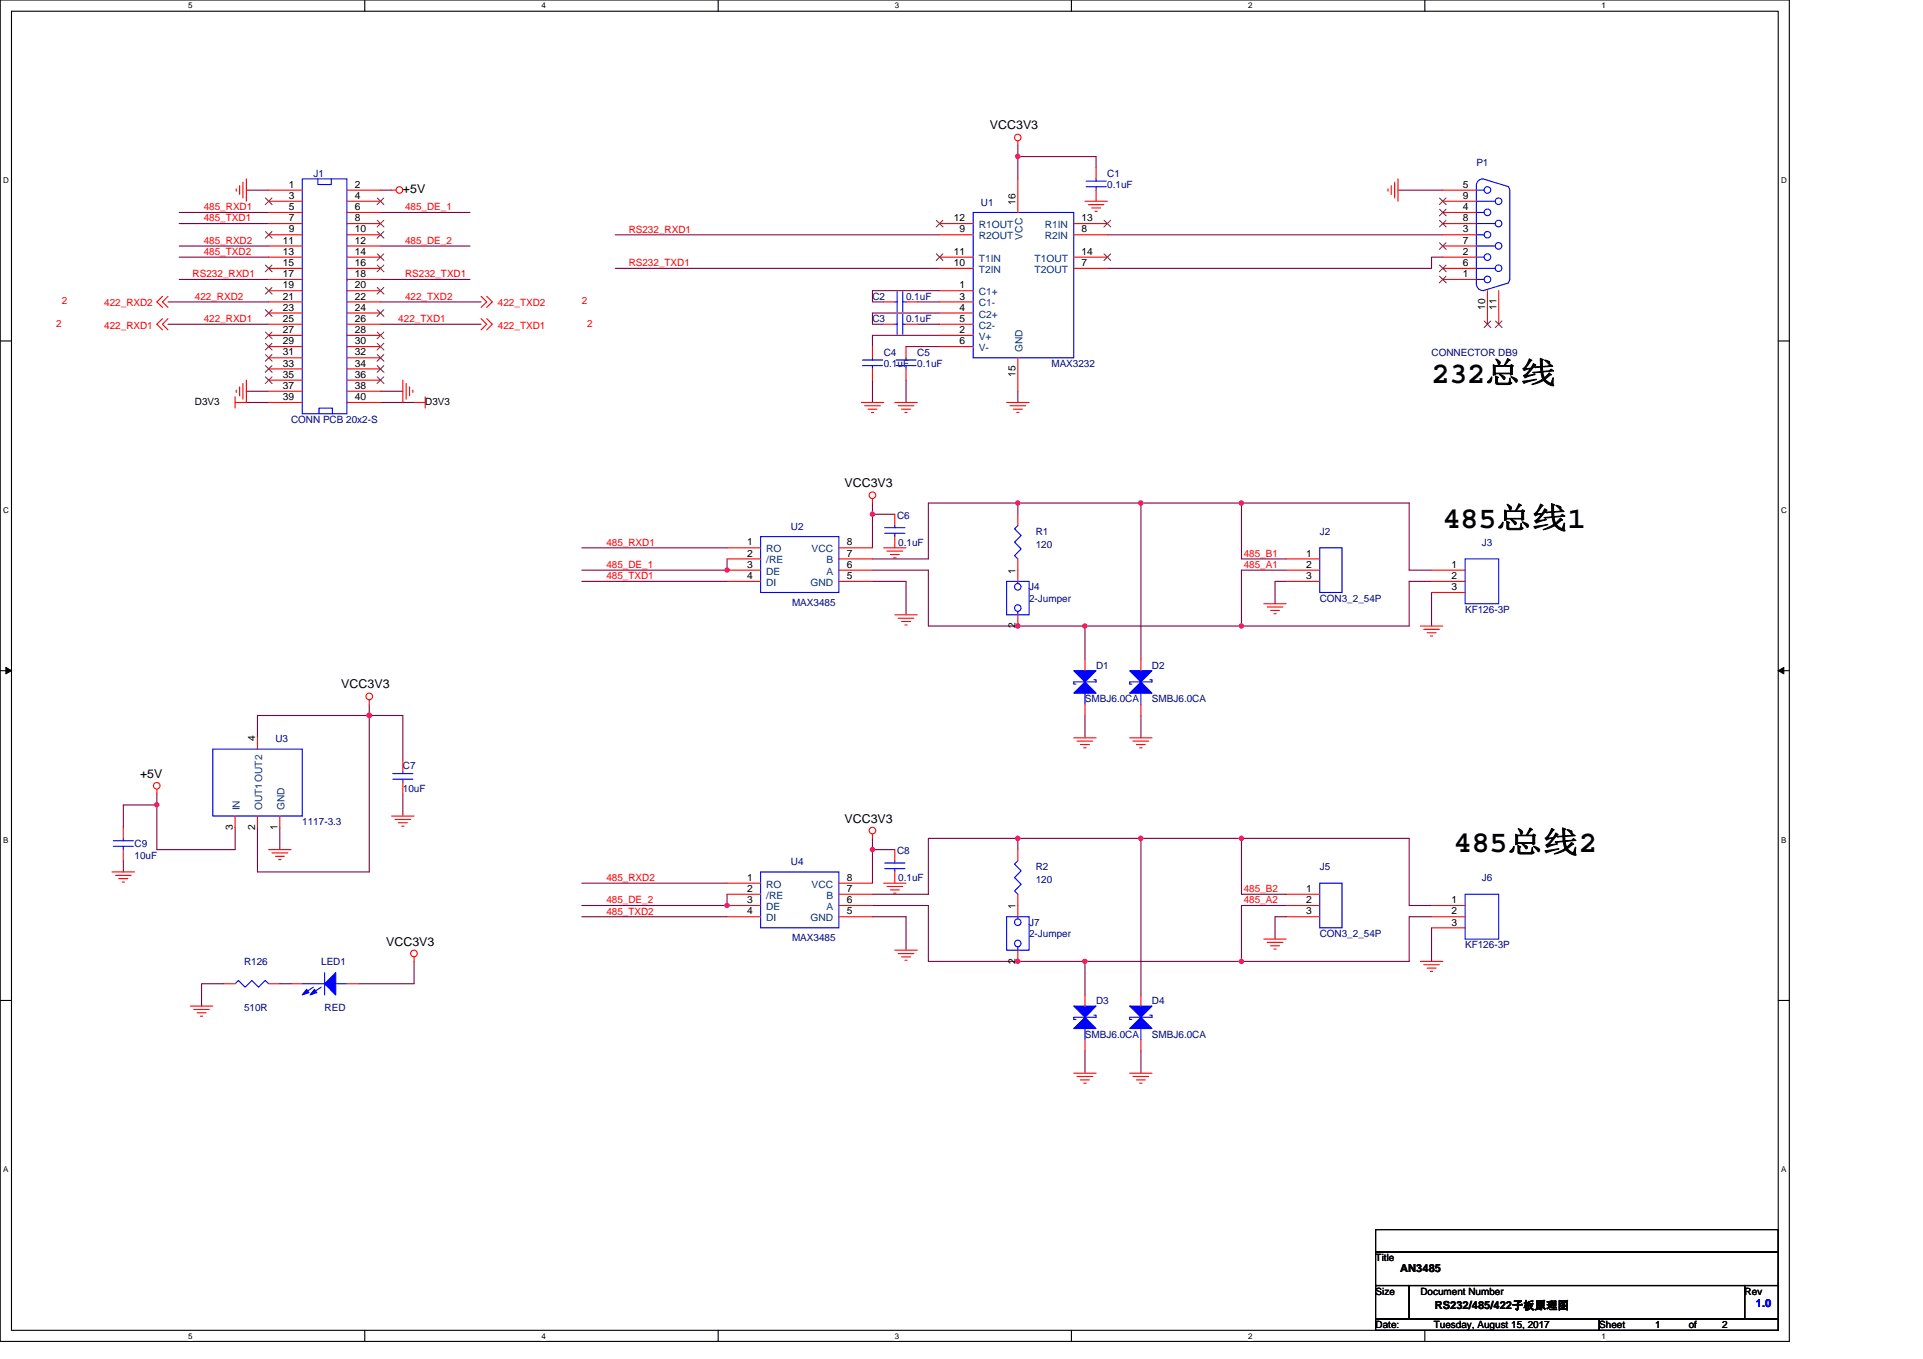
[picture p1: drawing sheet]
<svg xmlns="http://www.w3.org/2000/svg" width="297mm" height="210mm" viewBox="0 0 297 210" stroke-linecap="round" stroke-linejoin="round" font-family="sans-serif">
<path d="M0 0h276.4v207.3h-276.4zM1.8 1.7h272.9v203.8h-272.9z" fill="none" stroke="#000" stroke-width=".17"/>
<g fill="#fff">
<path d="M29.1 .2h.6v1.4h-.6z"/>
<path d="M29.1 205.7h.6v1.4h-.6z"/>
</g>
<path d="M56.3 0v1.7M56.3 205.5v1.8" fill="none" stroke="#000" stroke-width=".17"/>
<g fill="#fff">
<path d="M83.6 .2h.7v1.4h-.7z"/>
<path d="M83.6 205.7h.7v1.4h-.7z"/>
</g>
<path d="M110.9 0v1.7M110.9 205.5v1.8" fill="none" stroke="#000" stroke-width=".17"/>
<g fill="#fff">
<path d="M138.2 .2h.7v1.4h-.7z"/>
<path d="M138.2 205.7h.7v1.4h-.7z"/>
</g>
<path d="M165.5 0v1.7M165.5 205.5v1.8" fill="none" stroke="#000" stroke-width=".17"/>
<g fill="#fff">
<path d="M192.8 .2h.6v1.4h-.6z"/>
<path d="M192.8 205.7h.6v1.4h-.6z"/>
</g>
<path d="M220.1 0v1.7M220.1 205.5v1.8" fill="none" stroke="#000" stroke-width=".17"/>
<g fill="#fff">
<path d="M247.4 .2h.6v1.4h-.6z"/>
<path d="M247.4 205.7h.6v1.4h-.6z"/>
<path d="M.5 27.2h.8v1.4h-.8z"/>
<path d="M275.1 27.2h.9v1.4h-.9z"/>
<path d="M.5 78.1h.8v1.4h-.8z"/>
<path d="M275.1 78.1h.9v1.4h-.9z"/>
</g>
<path d="M0 52.7h1.8M274.7 52.7h1.7" fill="none" stroke="#000" stroke-width=".17"/>
<g fill="#fff">
<path d="M.5 129.1h.8v1.4h-.8z"/>
<path d="M275.1 129.1h.8v1.4h-.8z"/>
</g>
<path d="M0 103.6h1.8M274.7 103.6h1.7" fill="none" stroke="#000" stroke-width=".17"/>
<path d="M.9 103.1l.9 .5-.9 .5zM274.7 103.6l.8-.5v1z" fill="#000" stroke="#000" stroke-width=".15"/>
<g fill="#fff">
<path d="M.5 180h.8v1.4h-.8z"/>
<path d="M275.1 180h.8v1.4h-.8z"/>
</g>
<path d="M0 154.6h1.8M274.7 154.6h1.7M212.5 190h62.2v3.5h-62.2zM212.5 193.5h62.2v5.1h-62.2zM212.5 198.6h5.2v5.2h-5.2zM217.7 198.6h51.8v5.2h-51.8zM269.5 198.6h5.2v5.2h-5.2zM212.5 203.8h34.5v1.7h-34.5zM247 203.8h27.7v1.7h-27.7z" fill="none" stroke="#000" stroke-width=".17"/>
<g fill="none" stroke="#800040" stroke-width=".17">
<path d="M27.7 32.8h13.8M27.7 34.5h13.8M27.7 38h13.8M27.7 39.7h13.8M38.1 29.4h3.4M58.8 29.4h1.7M58.8 32.8h13.8M58.8 38h13.8M95 36.3h50.1M157.2 24.2h12.1v1.7M157.2 22.5v5.1M171 36.3h51.9"/>
<path d="M215.9 29.4h7M222.9 39.7h-1.8v1.8h-50.1M25.9 46.7h15.6M25.9 50.1h15.6M27.7 43.2h13.8M58.8 50.1h15.5M58.8 43.2h13.8M58.8 46.7h15.5M95 41.5h50.1M134.8 58.7v3.5M140 58.7v3.5M140 53.6h5.1"/>
<path d="M141.7 46.7h3.4M141.7 50.1h3.4M145.1 51.8h-10.3v1.8M145.1 44.9h-10.3v1.8h1.7M145.1 48.4h-10.3v1.7h1.7M38.1 62.2h3.4M38.1 60.5h3.4M58.8 62.2h5.2M58.8 60.5h3.4M134.8 77.7v1.8h3.4M134.8 79.5v5.1M157.2 60.5v1.7"/>
<path d="M157.2 79.5v-1.8h-13.8v8.7h-8.6M157.2 77.7h19M176.2 77.7v24.2M176.2 77.7h15.6M191.8 77.7v8.7h6.9M191.8 77.7h25.9v10.4h3.4M89.9 89.8h22.4M89.9 84.6h22.4M112.3 86.4v1.7h-22.4M134.8 88.1h8.6v8.6h24.2M134.8 89.8h5.2v5.2M167.6 96.7h24.2"/>
<path d="M167.6 96.7v5.2M198.7 88.1h-6.9v8.6M198.7 89.8h-1.7v3.5M221.1 91.5v5.2M221.1 89.8h-3.4v6.9h-25.9M57 110.6h5.2v6.9M57 110.6v24.1h-17.2v-6.9M57 110.6h-17.2v3.4M57 108.8v1.8M167.6 110.6v3.4M176.2 110.6v3.4M19 133v1.7"/>
<path d="M24.2 124.4v6.9h12.1v-3.5M24.2 122.6v1.8M24.2 124.4h-5.2v3.4M43.2 127.8v3.5M62.2 122.6v3.5M89.9 136.5h22.4M112.3 138.2v1.7h-22.4M134.8 129.5v1.8h3.4M134.8 131.3v5.2M134.8 139.9h8.6v8.6h24.2M157.2 131.3v-1.8h-13.8v8.7h-8.6M157.2 129.5h19"/>
<path d="M176.2 129.5v24.2M176.2 129.5h15.6M191.8 129.5v8.7h6.9M191.8 129.5h25.9v10.4h3.4M198.7 139.9h-6.9v8.6M34.6 152h-3.5v3.4M43.2 152h1.8M64 148.5v3.5h-8.7M89.9 141.6h22.4M134.8 141.6h5.2v5.2M167.6 148.5h24.2M167.6 148.5v5.2"/>
<path d="M198.7 141.6h-1.7v3.5M221.1 143.4v5.1M221.1 141.6h-3.4v6.9h-25.9M167.6 162.4v3.4M176.2 162.4v3.4"/>
</g>
<g fill="#f0f" stroke="#f0f" stroke-width=".17">
<circle cx="157.2" cy="24.2" r=".34"/>
<circle cx="57" cy="110.5" r=".34"/>
<circle cx="24.2" cy="124.4" r=".34"/>
<circle cx="112.3" cy="88.1" r=".33"/>
<circle cx="134.8" cy="79.4" r=".33"/>
<circle cx="191.7" cy="77.7" r=".34"/>
<circle cx="176.2" cy="77.7" r=".34"/>
<circle cx="157.2" cy="96.7" r=".33"/>
<circle cx="157.2" cy="77.7" r=".34"/>
<circle cx="191.8" cy="96.7" r=".33"/>
<circle cx="167.6" cy="96.7" r=".33"/>
<circle cx="112.3" cy="139.9" r=".33"/>
<circle cx="134.8" cy="131.3" r=".33"/>
<circle cx="191.7" cy="129.5" r=".34"/>
<circle cx="176.2" cy="129.5" r=".34"/>
<circle cx="157.2" cy="148.5" r=".33"/>
<circle cx="157.2" cy="129.5" r=".34"/>
<circle cx="191.8" cy="148.5" r=".33"/>
<circle cx="167.6" cy="148.5" r=".33"/>
</g>
<g fill="none" stroke="#f00" stroke-width=".17">
<path d="M36.5 29.2v.3M37 28.7v1.4M37.5 28.2v2.4M38.1 27.6v3.5M41.5 29.4h5.2M41.5 31.1h5.2M41.5 32.8h5.2M41.5 34.5h5.2M41.5 36.3h5.2M41.5 38h5.2M41.5 39.7h5.2M53.6 29.4h5.2"/>
<path d="M53.6 31.1h5.2M53.6 32.8h5.2M53.6 34.5h5.2M53.6 36.3h5.2M53.6 38h5.2M53.6 39.7h5.2M60.5 29.4h.7M145.1 39.7h5.2M145.1 34.5h5.2M145.1 36.3h5.2M157.2 21.8v.7M157.2 27.6v5.2"/>
<path d="M165.9 34.5h5.1M165.9 36.3h5.1M165.9 39.7h5.1M167.6 31.1h3.4M168.1 31.6h2.4M168.6 32.1h1.4M169.1 32.7h.4M169.3 25.9v1.7M169.3 29.4v1.7M214.4 29.2v.3M214.9 28.7v1.4M215.4 28.2v2.4"/>
<path d="M215.9 27.6v3.5M222.9 29.4h5.1M222.9 31.1h5.1M222.9 32.8h5.1M222.9 34.5h5.1M222.9 36.3h5.1M222.9 38h5.1M222.9 39.7h5.1M25.1 45.8l-.9 .9 .9 .8M25.1 49.2l-.9 .9 .9 .9M25.9 45.8l-.8 .9 .8 .8M25.9 49.2l-.8 .9 .8 .9"/>
<path d="M37 59.8v1.4M37.5 59.2v2.5M38.1 58.7v3.5h-1.8M41.5 41.5h5.2M41.5 43.2h5.2M41.5 44.9h5.2M41.5 46.7h5.2M41.5 48.4h5.2M41.5 50.1h5.2M41.5 51.8h5.2M41.5 53.6h5.2M41.5 55.3h5.2"/>
<path d="M41.5 57h5.2M41.5 58.7h5.2M53.6 41.5h5.2M53.6 43.2h5.2M53.6 44.9h5.2M53.6 46.7h5.2M53.6 48.4h5.2M53.6 50.1h5.2M53.6 51.8h5.2M53.6 53.6h5.2M53.6 55.3h5.2M53.6 57h5.2"/>
<path d="M53.6 58.7h5.2M62.2 58.7v3.5M62.7 59.2v2.5M63.3 59.8v1.4M74.3 45.8l.9 .9-.9 .8M74.3 49.2l.9 .9-.9 .9M75.2 45.8l.8 .9-.8 .8M75.2 49.2l.8 .9-.8 .9M134.8 53.6v1.7M134.8 57v1.7M136.5 46.7h1.7M136.5 50.1h1.7"/>
<path d="M140 46.7h1.7M140 53.6v1.7M140 57v1.7M140 50.1h1.7M145.1 41.5h5.2M145.1 44.9h5.2M145.1 46.7h5.2M145.1 48.4h5.2M145.1 50.1h5.2M145.1 51.8h5.2M145.1 53.6h5.2M157.2 55.3v5.2"/>
<path d="M165.9 41.5h5.1M222.9 41.5h5.1M222.9 43.2h5.1M229.8 44.9v5.2M231.5 44.9v5.2M36.3 61.3v1.8M36.5 60.3v.3M41.5 60.5h5.2M41.5 62.2h5.2M53.6 60.5h5.2M53.6 62.2h5.2M63.8 60.3v.3"/>
<path d="M64 62.2h1.7M65.7 61.3v1.8M133.1 62.2h3.4M133.6 62.7h2.4M134.1 63.2h1.4M134.6 63.7h.3M134.8 77v.7M138.2 79.5v1.7M138.2 62.2h3.5M138.7 62.7h2.5M139.3 63.2h1.3M139.8 63.7h.3"/>
<path d="M155.5 62.2h3.5M156 62.7h2.4M156.5 63.2h1.4M157.1 63.7h.3M157.2 79.5v1.7M112.3 84.6h5.2M112.3 86.4h5.2M112.3 88.1h5.2M112.3 89.8h5.2M129.6 89.8h5.2M129.6 88.1h5.2M129.6 86.4h5.2"/>
<path d="M129.6 84.6h5.2M136.5 84.6h3.5M137 85.2h2.4M137.5 85.7h1.4M138 86.2h.4M138.2 95h3.5M138.2 82.9v1.7M138.7 95.5h2.5M139.3 96h1.3M139.8 96.6h.3M157.2 86.4v3.4M157.2 95v1.7"/>
<path d="M195.2 93.3h3.5M195.7 93.8h2.5M196.3 94.3h1.3M196.8 94.8h.3M198.7 86.4h5.2M198.7 88.1h5.2M198.7 89.8h5.2M219.4 96.7h3.5M219.9 97.2h2.4M220.4 97.8h1.4M221 98.3h.3M221.1 88.1h5.2"/>
<path d="M221.1 89.8h5.2M221.1 91.5h5.2M39.8 114v1.7M57 108.1v.7M62.2 117.5v1.7M165.9 114h3.4M166.4 114.5h2.4M166.9 115h1.4M167.4 115.5h.4M167.6 101.9v1.7M167.6 108.8v1.8M174.5 114h3.4"/>
<path d="M175 114.5h2.4M175.5 115h1.4M176 115.5h.4M176.2 101.9v1.7M176.2 108.8v1.8M17.3 134.7h3.5M17.8 135.3h2.5M18.3 135.8h1.4M18.9 136.3h.3M19 127.8v1.7M19 131.3v1.7M24.2 121.9v.7"/>
<path d="M36.3 126.1v1.7M39.8 126.1v1.7M41.5 131.3h3.5M42 131.8h2.4M42.5 132.3h1.4M43 132.8h.4M43.2 126.1v1.7M60.5 126.1h3.5M61 126.6h2.4M61.5 127.1h1.4M62.1 127.7h.3M62.2 120.9v1.7"/>
<path d="M112.3 136.5h5.2M112.3 138.2h5.2M112.3 139.9h5.2M129.6 139.9h5.2M129.6 138.2h5.2M129.6 136.5h5.2M134.8 128.9v.6M136.5 136.5h3.5M137 137h2.4M137.5 137.5h1.4M138 138h.4M138.2 131.3v1.7"/>
<path d="M138.2 134.7v1.8M157.2 131.3v1.7M157.2 138.2v3.4M198.7 138.2h5.2M198.7 139.9h5.2M221.1 139.9h5.2M29.4 155.4h3.5M29.9 156h2.4M30.5 156.5h1.3M31 157h.3M34.6 152h1.7M41.5 152h1.7"/>
<path d="M45 152h1.7M53.6 152h1.7M64 147.8v.7M112.3 141.6h5.2M129.6 141.6h5.2M138.2 146.8h3.5M138.7 147.3h2.5M139.3 147.8h1.3M139.8 148.4h.3M157.2 146.8v1.7M167.6 153.7v1.7M176.2 153.7v1.7"/>
<path d="M195.2 145.1h3.5M195.7 145.6h2.5M196.3 146.1h1.3M196.8 146.6h.3M198.7 141.6h5.2M219.4 148.5h3.5M219.9 149.1h2.4M220.4 149.6h1.4M221 150.1h.3M221.1 141.6h5.2M221.1 143.4h5.2M165.9 165.8h3.4"/>
<path d="M166.4 166.3h2.4M166.9 166.9h1.4M167.4 167.4h.4M167.6 160.6v1.8M174.5 165.8h3.4M175 166.3h2.4M175.5 166.9h1.4M176 167.4h.4M176.2 160.6v1.8"/>
<circle cx="61.7" cy="29.4" r=".51"/>
<circle cx="157.2" cy="21.2" r=".51"/>
<circle cx="134.8" cy="76.5" r=".51"/>
<circle cx="57" cy="107.6" r=".51"/>
<circle cx="24.2" cy="121.4" r=".51"/>
<circle cx="134.8" cy="128.3" r=".51"/>
<circle cx="63.9" cy="147.3" r=".51"/>
</g>
<g fill="none" stroke="#00f" stroke-width=".17">
<path d="M46.7 27.6h6.9v36.3h-6.9zM49.1 27.6v.9h2.1v-.9M150.3 32.8h15.6v22.5h-15.6zM167.8 28.9h3.1M167.8 28h3.1M169.3 27.6v.4M169.3 28.9v.5M228 28.7a1 1 0 0 1 1.1-1.1l3.9 1.3M228 29.4h1.3M228 32.8h1.3M228 36.3h1.3M228 39.7h1.3"/>
<path d="M228 28.7v15.2a1.06 1.06 0 0 0 1.1 1l3.9-1.2M228 31.1h3M228 34.5h3M228 38h3M233 28.9l.2 .5M233.2 29.4v13.8l-.2 .4M133.2 56.5h3.1M133.2 55.6h3.1M134.8 55.3v.3M134.8 56.5v.5M138.2 46.7h.4M138.2 50.1h.4"/>
<path d="M138.4 56.5h3.1M138.4 55.6h3.1M138.6 45.1v3.1M138.6 48.5v3.1M139.4 45.1v3.1M139.4 48.5v3.1M139.4 46.7h.6M139.4 50.1h.6M140 55.3v.3M140 56.5v.5M228 43.2h1.3M228 41.5h3"/>
<path d="M49.3 63.9v-.8h2v.8M117.5 82.9h12.1v8.6h-12.1zM136.7 82.4h3.1M136.7 81.5h3.1M138.2 81.2v.3M138.2 82.4v.5M155.5 89.8h3.5v5.2h-3.5zM157.2 81.2l-.5 .5 1 1-1 1.1 1 1-1 1.1 .5 .5M157.2 89.8v.4M157.2 94.5v.5M157.5 91.1a.51 .51 0 0 0 0-.8 .51 .51 0 0 0-.8 .3 .51 .51 0 0 0 .6 .6l.1-.1M157.5 94.4a.51 .51 0 0 0 0-.9 .51 .51 0 0 0-.8 .4 .51 .51 0 0 0 .6 .6l.1-.1"/>
<path d="M203.9 84.6h3.4v6.9h-3.4zM226.3 86.4h5.2v6.9h-5.2zM32.9 115.7h13.8v10.4h-13.8zM60.7 119.5h3.1M62.2 119.2v.3M167.6 103.6v1.8M167.6 107.1v1.7M169 105h.3v.4h-3.4v.3h.3M176.2 103.6v1.8M176.2 107.1v1.7M177.6 105h.3v.4h-3.4v.3h.3M17.5 130.8h3.1"/>
<path d="M17.5 129.9h3.1M19 129.5v.4M19 130.8v.5M60.7 120.4h3.1M62.2 120.4v.5M117.5 134.7h12.1v8.7h-12.1zM136.7 134.2h3.1M136.7 133.4h3.1M138.2 133v.4M138.2 134.2v.5M157.2 133l-.5 .5 1 1.1-1 1 1 1-1 1.1 .5 .5M203.9 136.5h3.4v6.9h-3.4z"/>
<path d="M226.3 138.2h5.2v6.9h-5.2zM36.3 152l.5-.5 1.1 1 1-1 1 1 1.1-1 .5 .5M46.7 152h3.4M48.4 152.5l-1.5 1.1M49.6 152.5l-1.5 1.1M50.1 150.3v3.4M51.9 152h1.7M155.5 141.6h3.5v5.2h-3.5zM157.2 141.6v.4M157.2 146.3v.5M157.5 142.9a.51 .51 0 0 0 0-.8 .51 .51 0 0 0-.8 .3 .51 .51 0 0 0 .6 .6l.1-.1M157.5 146.2a.51 .51 0 0 0 0-.8 .51 .51 0 0 0-.8 .3 .51 .51 0 0 0 .6 .6l.1-.1"/>
<path d="M167.6 155.4v1.8M167.6 158.9v1.7M169 156.8h.3v.4h-3.4v.3h.3M176.2 155.4v1.8M176.2 158.9v1.7M177.6 156.8h.3v.4h-3.4v.3h.3"/>
<circle cx="229.8" cy="39.7" r=".51"/>
<circle cx="229.8" cy="29.4" r=".51"/>
<circle cx="229.8" cy="32.8" r=".51"/>
<circle cx="229.8" cy="36.3" r=".51"/>
<circle cx="231.5" cy="34.5" r=".51"/>
<circle cx="231.5" cy="38" r=".51"/>
<circle cx="231.5" cy="31.1" r=".51"/>
<circle cx="229.8" cy="43.2" r=".51"/>
<circle cx="231.5" cy="41.4" r=".51"/>
</g>
<g fill="#00f" stroke="#00f" stroke-width=".17">
<path d="M176.2 157.2l1.7 1.7h-3.4z" fill-rule="evenodd"/>
<path d="M174.5 155.4h3.4l-1.7 1.8z" fill-rule="evenodd"/>
<path d="M176.2 105.4l1.7 1.7h-3.4z" fill-rule="evenodd"/>
<path d="M174.5 103.6h3.4l-1.7 1.8z" fill-rule="evenodd"/>
<path d="M50.1 152l1.8-1.7v3.4z" fill-rule="evenodd"/>
<path d="M48.6 152.9l.3 .5-1 .3z" fill-rule="evenodd"/>
<path d="M47.4 152.9l.3 .5-1 .3z" fill-rule="evenodd"/>
<path d="M167.6 157.2l1.7 1.7h-3.4z" fill-rule="evenodd"/>
<path d="M165.9 155.4h3.4l-1.7 1.8z" fill-rule="evenodd"/>
<path d="M167.6 105.4l1.7 1.7h-3.4z" fill-rule="evenodd"/>
<path d="M165.9 103.6h3.4l-1.7 1.8z" fill-rule="evenodd"/>
</g>
<g fill="none" stroke="#804000" stroke-width=".15">
<path d="M41 30.6l1 1M41 35.8l1 1M42 30.6l-1 1M42 35.8l-1 1M58.3 30.6l1 1M58.3 34l1 1.1M58.3 35.8l1 1M58.3 39.2l1 1.1M59.3 30.6l-1.1 1M59.3 34l-1.1 1.1M59.3 35.8l-1.1 1M59.3 39.2l-1.1 1.1"/>
<path d="M144.6 39.2l1.1 1.1M144.6 34l1.1 1.1M145.6 39.2l-1 1.1M145.6 34l-1 1.1M170.5 34l1.1 1.1M170.5 39.2l1.1 1.1M171.6 34l-1.1 1.1M171.6 39.2l-1.1 1.1M222.4 30.6l1 1M222.4 32.3l1 1.1M222.4 34l1 1.1M222.4 37.5l1 1"/>
<path d="M223.4 30.6l-1.1 1M223.4 32.3l-1.1 1.1M223.4 34l-1.1 1.1M223.4 37.5l-1.1 1M41 41l1 1M41 44.4l1 1M41 47.9l1 1M41 51.3l1 1M41 53l1 1.1M41 54.8l1 1M41 56.5l1 1M41 58.2l1 1.1"/>
<path d="M42 41l-1 1M42 44.4l-1 1M42 47.9l-1 1M42 51.3l-1 1M42 53l-1 1.1M42 54.8l-1 1M42 56.5l-1 1M42 58.2l-1 1.1M58.3 41l1 1M58.3 44.4l1 1M58.3 47.9l1 1M58.3 51.3l1 1"/>
<path d="M58.3 53l1 1.1M58.3 54.8l1 1M58.3 56.5l1 1M58.3 58.2l1 1.1M59.3 41l-1.1 1M59.3 44.4l-1.1 1M59.3 47.9l-1.1 1M59.3 51.3l-1.1 1M59.3 53l-1.1 1.1M59.3 54.8l-1.1 1M59.3 56.5l-1.1 1M59.3 58.2l-1.1 1.1"/>
<path d="M222.4 41l1 1M222.4 42.7l1 1M223.4 41l-1.1 1M223.4 42.7l-1.1 1M229.3 49.6l1 1M230.3 49.6l-1.1 1M231 49.6l1 1M232 49.6l-1 1"/>
</g>
<g font-size="4.7">
<text x="221.1" y="59.2">232总线</text>
<text x="222.9" y="81.6">485总线1</text>
<text x="224.6" y="131.7">485总线2</text>
</g>
<g font-size="1.9">
<text x="152.9" y="20">VCC3V3</text>
<text x="62.2" y="29.8">+5V</text>
<text x="130.4" y="75.3">VCC3V3</text>
<text x="52.7" y="106.4">VCC3V3</text>
<text x="21.6" y="120.2">+5V</text>
<text x="130.4" y="127.1">VCC3V3</text>
<text x="59.6" y="146.1">VCC3V3</text>
</g>
<g font-size="1.7">
<text x="216.3" y="196.6">AN3485</text>
<text x="221.7" y="202.3">RS232/485/422子板原理图</text>
</g>
<text font-size="1.7" fill="#00f" x="271.2" y="202">1.0</text>
<g font-size="1.5">
<text x="44.6" y="29">1</text>
<text x="54.8" y="29">2</text>
<text x="226" y="29">5</text>
<text x="44.6" y="30.7">3</text>
<text x="44.6" y="32.5">5</text>
<text x="44.6" y="34.2">7</text>
<text x="44.6" y="35.9">9</text>
<text x="54.8" y="30.7">4</text>
<text x="54.8" y="32.5">6</text>
<text x="54.8" y="34.2">8</text>
<text x="54.8" y="35.9">10</text>
<text x="147.3" y="34.2">12</text>
<text x="148.2" y="35.9">9</text>
<text x="156.9" y="31.6" transform="rotate(-90 156.9 31.6)">16</text>
<text x="167.1" y="34.2">13</text>
<text x="167.1" y="35.9">8</text>
<text x="226" y="30.7">9</text>
<text x="226" y="32.5">4</text>
<text x="226" y="34.2">8</text>
<text x="226" y="35.9">3</text>
<text x="43.7" y="37.7">11</text>
<text x="43.7" y="39.4">13</text>
<text x="43.7" y="41.1">15</text>
<text x="54.8" y="37.7">12</text>
<text x="54.8" y="39.4">14</text>
<text x="54.8" y="41.1">16</text>
<text x="147.3" y="39.4">11</text>
<text x="147.3" y="41.1">10</text>
<text x="167.1" y="39.4">14</text>
<text x="167.1" y="41.1">7</text>
<text x="226" y="37.7">7</text>
<text x="226" y="39.4">2</text>
<text x="226" y="41.1">6</text>
<text x="43.7" y="42.8">17</text>
<text x="43.7" y="44.6">19</text>
<text x="43.7" y="46.3">21</text>
<text x="54.8" y="42.8">18</text>
<text x="54.8" y="44.6">20</text>
<text x="54.8" y="46.3">22</text>
<text x="148.2" y="44.6">1</text>
<text x="148.2" y="46.3">3</text>
<text x="226" y="42.8">1</text>
<text x="229.4" y="47.9" transform="rotate(-90 229.4 47.9)">10</text>
<text x="231.1" y="47.9" transform="rotate(-90 231.1 47.9)">11</text>
<text x="43.7" y="48">23</text>
<text x="43.7" y="49.7">25</text>
<text x="43.7" y="51.5">27</text>
<text x="43.7" y="53.2">29</text>
<text x="54.8" y="48">24</text>
<text x="54.8" y="49.7">26</text>
<text x="54.8" y="51.5">28</text>
<text x="54.8" y="53.2">30</text>
<text x="148.2" y="48">4</text>
<text x="148.2" y="49.7">5</text>
<text x="148.2" y="51.5">2</text>
<text x="148.2" y="53.2">6</text>
<text x="43.7" y="54.9">31</text>
<text x="43.7" y="56.6">33</text>
<text x="43.7" y="58.4">35</text>
<text x="54.8" y="54.9">32</text>
<text x="54.8" y="56.6">34</text>
<text x="54.8" y="58.4">36</text>
<text x="156.9" y="58.3" transform="rotate(-90 156.9 58.3)">15</text>
<text x="30.1" y="62.5">D3V3</text>
<text x="43.7" y="60.1">37</text>
<text x="43.7" y="61.8">39</text>
<text x="54.8" y="60.1">38</text>
<text x="54.8" y="61.8">40</text>
<text x="65.7" y="62.5">D3V3</text>
<text x="115.4" y="84.3">1</text>
<text x="115.4" y="86">2</text>
<text x="115.4" y="87.7">3</text>
<text x="115.4" y="89.5">4</text>
<text x="130.8" y="87.7">6</text>
<text x="130.8" y="86">7</text>
<text x="130.8" y="89.5">5</text>
<text x="130.8" y="84.3">8</text>
<text x="156.9" y="88.6" transform="rotate(-90 156.9 88.6)">1</text>
<text x="201.8" y="86">1</text>
<text x="201.8" y="87.7">2</text>
<text x="201.8" y="89.5">3</text>
<text x="224.2" y="87.7">1</text>
<text x="224.2" y="89.5">2</text>
<text x="224.2" y="91.2">3</text>
<text x="156.9" y="97.1" transform="rotate(-90 156.9 97.1)">2</text>
<text x="39.4" y="114.5" transform="rotate(-90 39.4 114.5)">4</text>
<text x="36" y="128.2" transform="rotate(-90 36 128.2)">3</text>
<text x="39.4" y="128.2" transform="rotate(-90 39.4 128.2)">2</text>
<text x="42.9" y="128.2" transform="rotate(-90 42.9 128.2)">1</text>
<text x="115.4" y="136.1">1</text>
<text x="115.4" y="137.8">2</text>
<text x="130.8" y="137.8">7</text>
<text x="130.8" y="136.1">8</text>
<text x="201.8" y="137.8">1</text>
<text x="115.4" y="139.6">3</text>
<text x="115.4" y="141.3">4</text>
<text x="130.8" y="139.6">6</text>
<text x="130.8" y="141.3">5</text>
<text x="156.9" y="140.4" transform="rotate(-90 156.9 140.4)">1</text>
<text x="201.8" y="139.6">2</text>
<text x="201.8" y="141.3">3</text>
<text x="224.2" y="139.6">1</text>
<text x="224.2" y="141.3">2</text>
<text x="224.2" y="143">3</text>
<text x="156.9" y="148.9" transform="rotate(-90 156.9 148.9)">2</text>
<text x="212.5" y="194.9">Title</text>
<text x="212.5" y="200">Size</text>
<text x="219.4" y="200">Document Number</text>
<text x="269.5" y="200">Rev</text>
<text x="212.5" y="205.2">Date:</text>
<text x="221.5" y="205.2">Tuesday, August 15, 2017</text>
<text x="247" y="205.2">Sheet</text>
<text x="255.7" y="205.2">1</text>
<text x="260.9" y="205.2">of</text>
<text x="266" y="205.2">2</text>
</g>
<g font-size="1.5" fill="#000080">
<text x="48.4" y="27.3">J1</text>
<text x="171" y="27.3">C1</text>
<text x="171" y="29">0.1uF</text>
<text x="228" y="25.6">P1</text>
<text x="151.5" y="31.8">U1</text>
<text x="134.8" y="46.3">C2</text>
<text x="140" y="46.3">0.1uF</text>
<text x="134.8" y="49.8">C3</text>
<text x="140" y="49.8">0.1uF</text>
<text x="136.5" y="54.9">C4</text>
<text x="136.5" y="56.7">0.1uF</text>
<text x="141.7" y="54.9">C5</text>
<text x="141.7" y="56.7">0.1uF</text>
<text x="162.4" y="56.7">MAX3232</text>
<text x="221.1" y="54.9">CONNECTOR DB9</text>
<text x="45" y="65.3">CONN PCB 20x2-S</text>
<text x="122.2" y="81.9">U2</text>
<text x="138.6" y="80.2">C6</text>
<text x="160" y="82.6">R1</text>
<text x="203.9" y="82.6">J2</text>
<text x="138.7" y="84.3">0.1uF</text>
<text x="160" y="84.7">120</text>
<text x="228.9" y="84.3">J3</text>
<text x="122.3" y="93.6">MAX3485</text>
<text x="159" y="91.2">J4</text>
<text x="159" y="92.9">2-Jumper</text>
<text x="203.9" y="92.9">CON3_2_54P</text>
<text x="226.3" y="94.7">KF126-3P</text>
<text x="169.3" y="103.3">D1</text>
<text x="177.9" y="103.3">D2</text>
<text x="167.6" y="108.5">SMBJ6.0CA</text>
<text x="177.9" y="108.5">SMBJ6.0CA</text>
<text x="42.5" y="114.7">U3</text>
<text x="62.2" y="118.9">C7</text>
<text x="62.2" y="122.3">10uF</text>
<text x="20.8" y="130.9">C9</text>
<text x="46.7" y="127.5">1117-3.3</text>
<text x="138.6" y="132">C8</text>
<text x="20.8" y="132.7">10uF</text>
<text x="122.2" y="133.7">U4</text>
<text x="138.7" y="136.1">0.1uF</text>
<text x="160" y="134.4">R2</text>
<text x="160" y="136.5">120</text>
<text x="203.9" y="134.4">J5</text>
<text x="228.9" y="136.1">J6</text>
<text x="159" y="143">J7</text>
<text x="37.7" y="149.1">R126</text>
<text x="49.6" y="149.1">LED1</text>
<text x="122.3" y="145.5">MAX3485</text>
<text x="159" y="144.8">2-Jumper</text>
<text x="203.9" y="144.8">CON3_2_54P</text>
<text x="226.3" y="146.5">KF126-3P</text>
<text x="169.3" y="155.1">D3</text>
<text x="177.9" y="155.1">D4</text>
<text x="37.7" y="156.2">510R</text>
<text x="50.1" y="156.2">RED</text>
<text x="167.6" y="160.3">SMBJ6.0CA</text>
<text x="177.9" y="160.3">SMBJ6.0CA</text>
</g>
<g font-size="1.5" fill="#f00">
<text x="31.5" y="32.5">485_RXD1</text>
<text x="31.5" y="34.2">485_TXD1</text>
<text x="62.6" y="32.5">485_DE_1</text>
<text x="97.1" y="35.9">RS232_RXD1</text>
<text x="31.5" y="37.7">485_RXD2</text>
<text x="31.5" y="39.4">485_TXD2</text>
<text x="62.6" y="37.7">485_DE_2</text>
<text x="97.1" y="41.1">RS232_TXD1</text>
<text x="9.5" y="47">2</text>
<text x="16.1" y="47.3">422_RXD2</text>
<text x="29.8" y="42.8">RS232_RXD1</text>
<text x="30.1" y="46.3">422_RXD2</text>
<text x="62.6" y="42.8">RS232_TXD1</text>
<text x="62.6" y="46.3">422_TXD2</text>
<text x="76.9" y="47.3">422_TXD2</text>
<text x="89.9" y="47">2</text>
<text x="8.7" y="50.5">2</text>
<text x="16.1" y="50.8">422_RXD1</text>
<text x="31.5" y="49.8">422_RXD1</text>
<text x="61.5" y="49.8">422_TXD1</text>
<text x="76.9" y="50.8">422_TXD1</text>
<text x="90.7" y="50.5">2</text>
<text x="93.7" y="89.5">485_TXD1</text>
<text x="93.7" y="87.8">485_DE_1</text>
<text x="93.7" y="84.3">485_RXD1</text>
<text x="192.1" y="87.8">485_A1</text>
<text x="192.1" y="86">485_B1</text>
<text x="93.7" y="136.1">485_RXD2</text>
<text x="192.1" y="137.8">485_B2</text>
<text x="93.7" y="141.3">485_TXD2</text>
<text x="93.7" y="139.6">485_DE_2</text>
<text x="192.1" y="139.6">485_A2</text>
</g>
<g font-size="1.5" fill="#004080">
<text x="151.2" y="35.2">R1OUT</text>
<text x="161.4" y="35.2">R1IN</text>
<text x="151.2" y="40.4">T1IN</text>
<text x="151.2" y="37">R2OUT</text>
<text x="157.9" y="37" transform="rotate(-90 157.9 37)">VCC</text>
<text x="159.8" y="40.4">T1OUT</text>
<text x="161.4" y="37">R2IN</text>
<text x="151.2" y="42.2">T2IN</text>
<text x="151.2" y="45.6">C1+</text>
<text x="151.2" y="47.3">C1-</text>
<text x="159.8" y="42.2">T2OUT</text>
<text x="151.2" y="49.1">C2+</text>
<text x="151.2" y="50.8">C2-</text>
<text x="151.2" y="52.5">V+</text>
<text x="151.2" y="54.3">V-</text>
<text x="157.9" y="54.4" transform="rotate(-90 157.9 54.4)">GND</text>
<text x="118.4" y="85.3">RO</text>
<text x="118.4" y="87.1">/RE</text>
<text x="118.4" y="88.8">DE</text>
<text x="125.4" y="85.3">VCC</text>
<text x="127.7" y="88.8">A</text>
<text x="127.7" y="87.1">B</text>
<text x="118.4" y="90.5">DI</text>
<text x="125.2" y="90.5">GND</text>
<text x="37" y="125.2" transform="rotate(-90 37 125.2)">IN</text>
<text x="40.5" y="125.2" transform="rotate(-90 40.5 125.2)">OUT1OUT2</text>
<text x="43.9" y="125.2" transform="rotate(-90 43.9 125.2)">GND</text>
<text x="118.4" y="137.2">RO</text>
<text x="125.4" y="137.2">VCC</text>
<text x="118.4" y="138.9">/RE</text>
<text x="118.4" y="140.6">DE</text>
<text x="118.4" y="142.3">DI</text>
<text x="125.2" y="142.3">GND</text>
<text x="127.7" y="140.6">A</text>
<text x="127.7" y="138.9">B</text>
</g>
<g font-size="1.2">
<text x="29.1" y="1.3">5</text>
<text x="83.6" y="1.3">4</text>
<text x="138.2" y="1.3">3</text>
<text x="192.8" y="1.3">2</text>
<text x="247.4" y="1.3">1</text>
<text x=".5" y="28.3">D</text>
<text x="275.1" y="28.3">D</text>
<text x=".5" y="79.2">C</text>
<text x="275.1" y="79.2">C</text>
<text x=".5" y="130.2">B</text>
<text x="275.1" y="130.2">B</text>
<text x=".5" y="181.1">A</text>
<text x="275.1" y="181.1">A</text>
<text x="29.1" y="206.8">5</text>
<text x="83.6" y="206.8">4</text>
<text x="138.2" y="206.8">3</text>
<text x="192.8" y="206.8">2</text>
<text x="247.4" y="206.8">1</text>
</g>
</svg>
